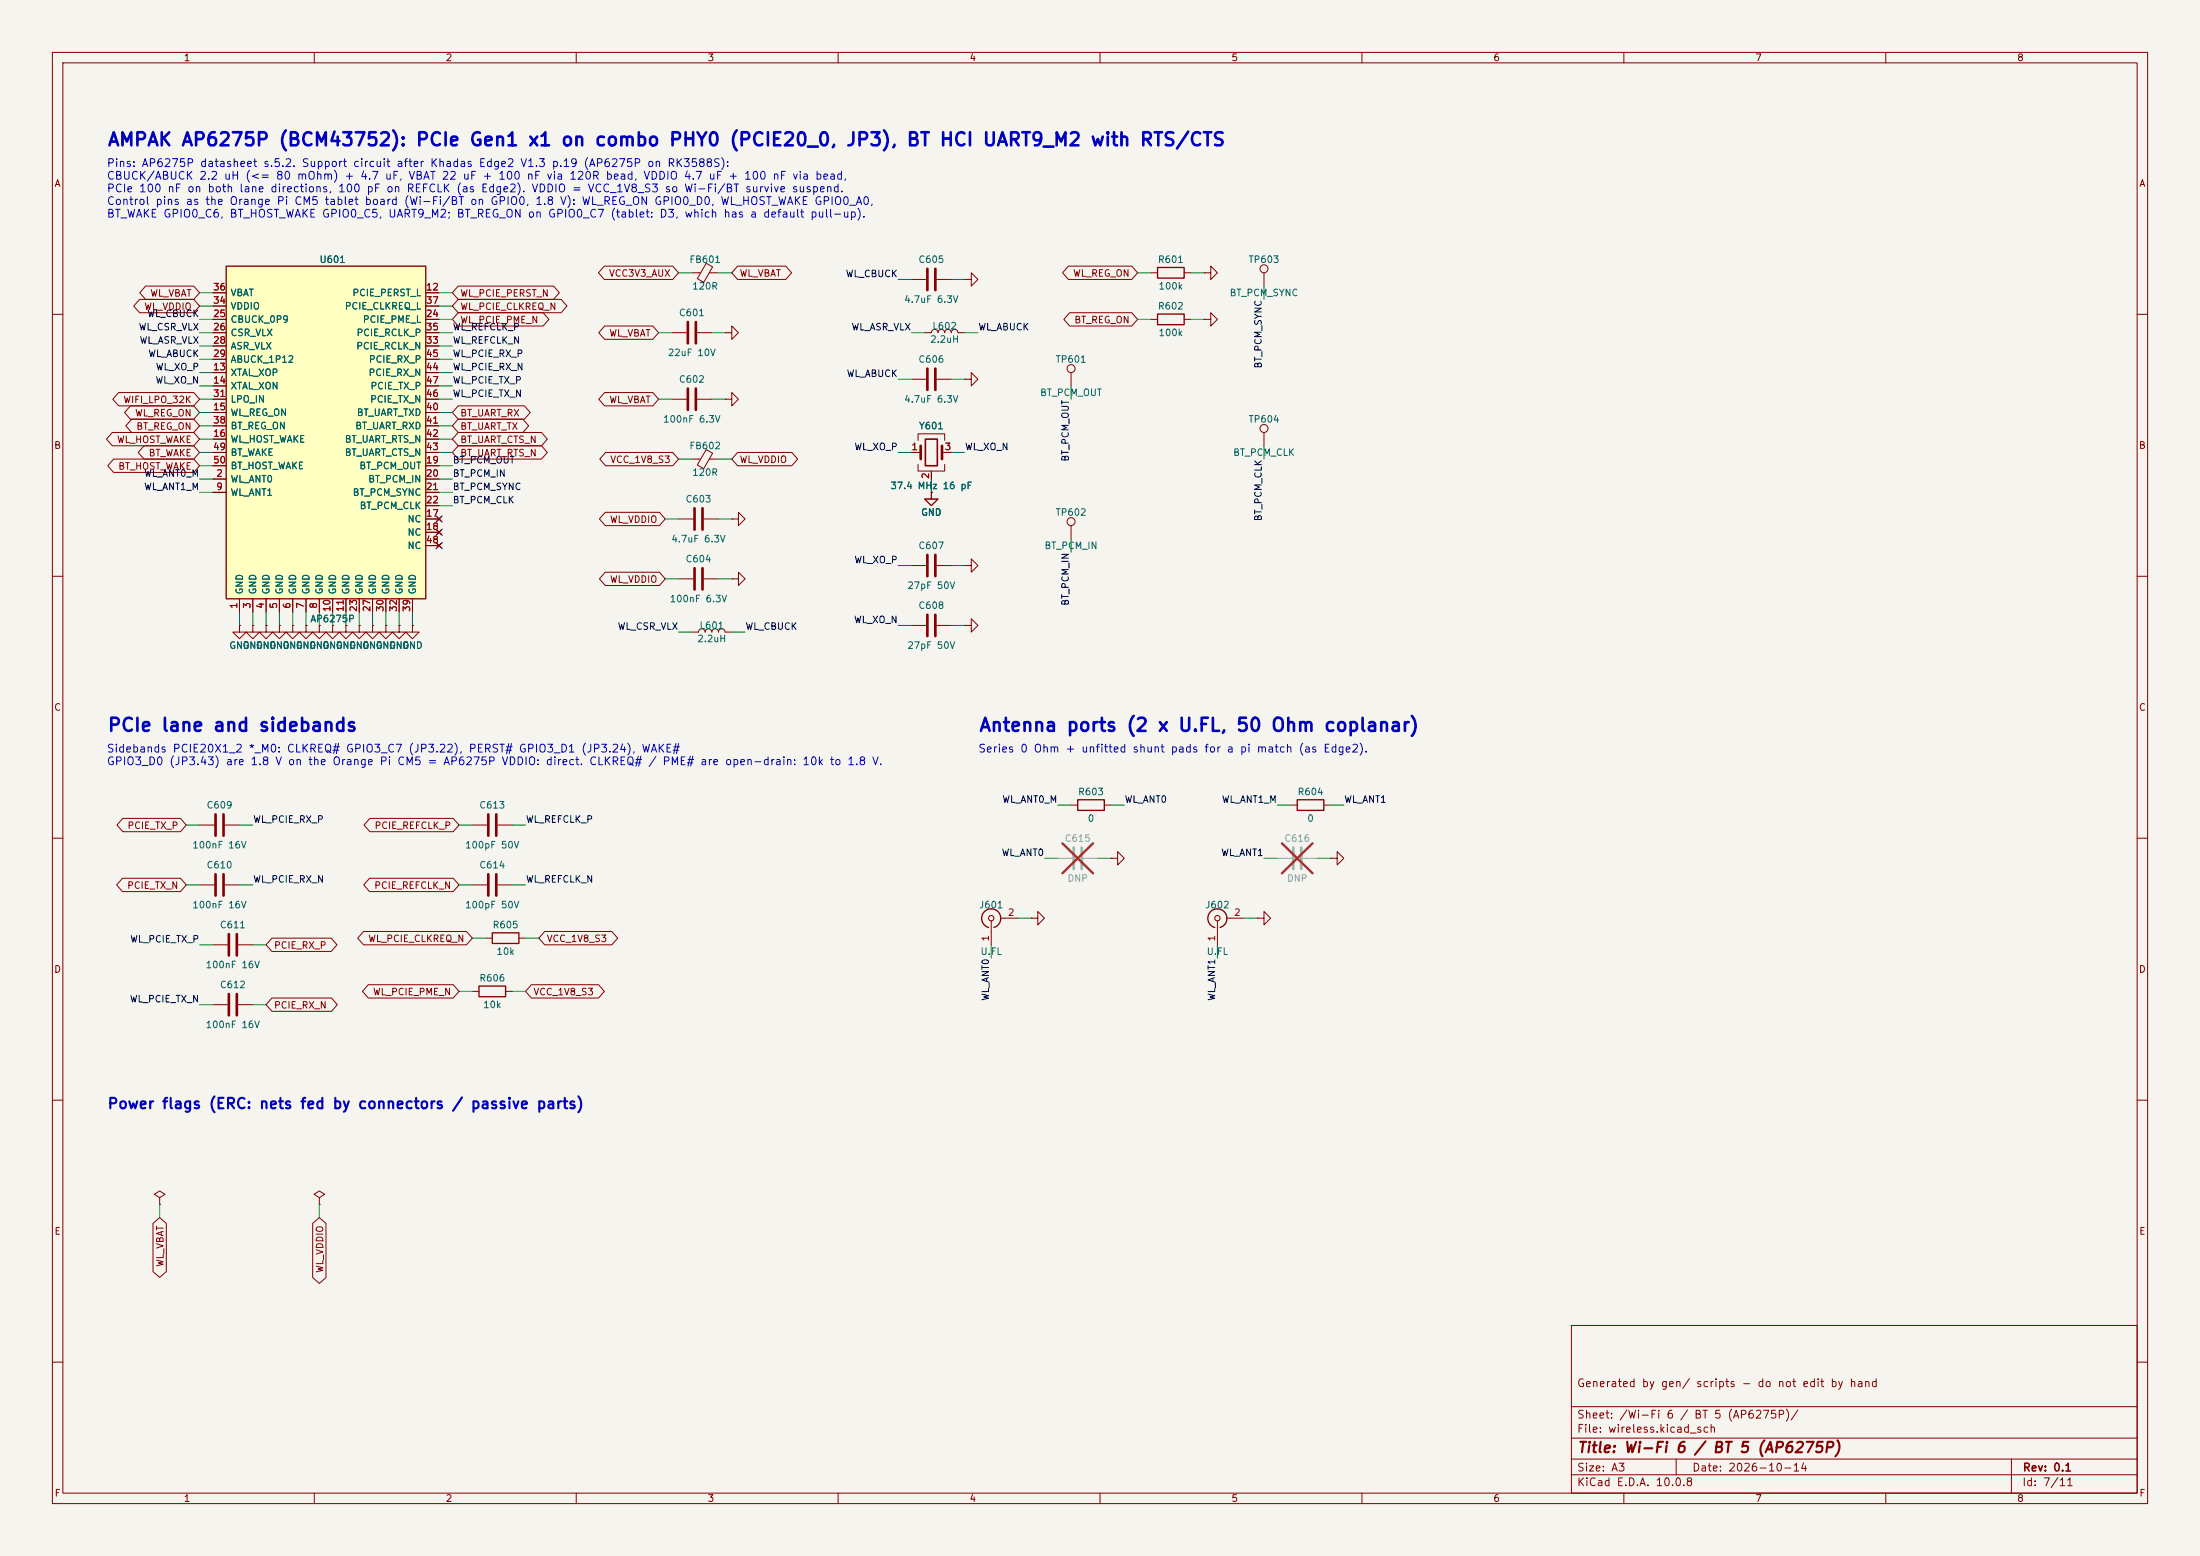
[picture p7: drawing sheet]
<svg xmlns="http://www.w3.org/2000/svg" width="420mm" height="297mm" viewBox="0 0 420 297" stroke-linecap="round" stroke-linejoin="round" font-family="sans-serif">
<path d="M0 0h420v297h-420z" fill="#f5f4ef" stroke="#f5f4ef" stroke-width=".19"/>
<g fill="none" stroke="#840000" stroke-width=".19">
<path d="M10 10h400v277h-400zM12 12h396v273h-396zM60 10v2M110 10v2M160 10v2M210 10v2M260 10v2M310 10v2M360 10v2M132.1 52.1h1.6M134.8 50.2l1.2 .8-1.7 2.9-1.2-.7zM135.4 52.1h1.8"/>
<path d="M174 53.3h2.8M178.8 53.3h2.8M184.1 53.3h1.3v-1.2l1.3 1.2-1.3 1.3v-1.3M184.1 53.3h.1M219.7 52.1h1.3M226.1 52.1h1.2M229.9 52.1h1.2v-1.3l1.3 1.3-1.3 1.2v-1.2M229.9 52.1h.1M241.3 52.1v2.5M10 60h2M128.3 63.5h2.8M133.1 63.5h2.8"/>
<path d="M138.4 63.5h1.3v-1.3l1.3 1.3-1.3 1.3v-1.3M138.4 63.5h.1M138.4 76.2h1.3v-1.3l1.3 1.3-1.3 1.3v-1.3M138.4 76.2h.1M174 72.4h2.8M176.5 63.5h1.3a.64 .64 0 0 1 .6-.6 .64 .64 0 0 1 .7 .6 .64 .64 0 0 1 .6-.6 .64 .64 0 0 1 .6 .6 .64 .64 0 0 1 .7-.6 .64 .64 0 0 1 .6 .6 .64 .64 0 0 1 .6-.6 .64 .64 0 0 1 .7 .6h1.2M178.8 72.4h2.8M229.9 61h1.2v-1.3l1.3 1.3-1.3 1.2v-1.2M229.9 61h.1M408 60h2M129.5 99.1h2.8M134.4 99.1h2.8"/>
<path d="M139.7 99.1h1.3v-1.3l1.2 1.3-1.2 1.2v-1.2M139.7 99.1h.1M174 86.4h1.8M175.3 84.1v-1.3h5v1.3M175.3 88.6v1.3h5v-1.3M177.8 94v1.3h1.3l-1.3 1.2-1.3-1.2h1.3M177.8 94h.1M177.8 89.9v1.5M179.8 86.4h1.8M241.3 82.6v2.5M10 110h2M45.7 119.4v1.3h1.3l-1.3 1.2-1.3-1.2h1.3"/>
<path d="M45.7 119.4h.1M48.3 119.4v1.3h1.2l-1.2 1.2-1.3-1.2h1.3M48.3 119.4h.1M50.8 119.4v1.3h1.3l-1.3 1.2-1.3-1.2h1.3M50.8 119.4h.1M53.3 119.4v1.3h1.3l-1.3 1.2-1.2-1.2h1.2M53.3 119.4h.1M55.9 119.4v1.3h1.2l-1.2 1.2-1.3-1.2h1.3M55.9 119.4h.1M58.4 119.4v1.3h1.3l-1.3 1.2-1.3-1.2h1.3M58.4 119.4h.1M61 119.4v1.3h1.2l-1.2 1.2-1.3-1.2h1.3"/>
<path d="M61 119.4h.1M63.5 119.4v1.3h1.3l-1.3 1.2-1.3-1.2h1.3M63.5 119.4h.1M66 119.4v1.3h1.3l-1.3 1.2-1.2-1.2h1.2M66 119.4h.1M68.6 119.4v1.3h1.2l-1.2 1.2-1.3-1.2h1.3M68.6 119.4h.1M71.1 119.4v1.3h1.3l-1.3 1.2-1.3-1.2h1.3M71.1 119.4h.1M76.2 119.4v1.3h1.3l-1.3 1.2-1.3-1.2h1.3M76.2 119.4h.1M78.7 119.4v1.3h1.3l-1.3 1.2-1.2-1.2h1.2"/>
<path d="M78.7 119.4h.1M129.5 110.5h2.8M134.4 110.5h2.8M139.7 110.5h1.3v-1.3l1.2 1.3-1.2 1.3v-1.3M139.7 110.5h.1M174 108h2.8M174 119.4h2.8M178.8 108h2.8M178.8 119.4h2.8M184.1 108h1.3v-1.3l1.3 1.3-1.3 1.2v-1.2M184.1 108h.1M184.1 119.4h1.3v-1.3l1.3 1.3-1.3 1.3v-1.3"/>
<path d="M184.1 119.4h.1M204.5 100.3v2.6M408 110h2M132.1 120.7h1.2a.64 .64 0 0 1 .7-.7 .64 .64 0 0 1 .6 .7 .64 .64 0 0 1 .7-.7 .64 .64 0 0 1 .6 .7 .64 .64 0 0 1 .6-.7 .64 .64 0 0 1 .7 .7 .64 .64 0 0 1 .6-.7 .64 .64 0 0 1 .6 .7h1.3M10 160h2M90.2 157.5h2.8M95 157.5h2.8M408 160h2M38.1 168.9h2.8M42.9 168.9h2.8M90.2 168.9h2.8M92.7 179.1h1.3"/>
<path d="M95 168.9h2.8M99.1 179.1h1.2M40.6 191.8h2.8M45.5 191.8h2.8M90.2 189.2h1.2M96.5 189.2h1.3M10 210h2M408 210h2M30.5 228.6l1-.6-1-.7-1 .7 1 .6v1.3M30.5 229.9h.1M61 228.6l1-.6-1-.7-1.1 .7 1.1 .6v1.3M61 229.9h.1"/>
<path d="M300 253h108v32h-108zM10 260h2M300 278.5h108M300 274.5h108M300 268.5h108M320 278.5v3M384 278.5v6.5M408 260h2M60 285v2M110 285v2M160 285v2M210 285v2"/>
<path d="M260 285v2M300 281.5h108M310 285v2M360 285v2"/>
<circle cx="241.3" cy="51.3" r=".76"/>
<circle cx="204.5" cy="99.6" r=".76"/>
<circle cx="241.3" cy="81.8" r=".76"/>
</g>
<g fill="none" stroke="#840000" stroke-width=".51">
<path d="M177 51.3v4.1M178.6 51.3v4.1M131.3 61.5v4M132.8 61.5v4M177 70.4v4M178.6 70.4v4M132.6 97v4.1M134.1 97v4.1M175.8 85.1v2.5M179.8 85.1v2.5M132.6 108.5v4M134.1 108.5v4"/>
<path d="M177 105.9v4.1M177 117.3v4.1M178.6 105.9v4.1M178.6 117.3v4.1M93.2 155.4v4.1M94.7 155.4v4.1M41.1 166.9v4M42.7 166.9v4M93.2 166.9v4M94.7 166.9v4M43.7 189.7v4.1M45.2 189.7v4.1"/>
</g>
<path d="M221 51.1h5.1v2h-5.1zM94 178.1h5.1v2h-5.1zM91.4 188.2h5.1v2h-5.1z" fill="none" stroke="#840000" stroke-width=".25"/>
<path d="M176.7 83.8h2.2v5.1h-2.2z" fill="none" stroke="#840000" stroke-width=".3"/>
<path d="M43.2 50.8h38.1v63.5h-38.1z" fill="#ffffc2"/>
<path d="M43.2 50.8h38.1v63.5h-38.1zM221 59.9h5.1v2.1h-5.1zM205.7 152.7h5.1v2h-5.1zM247.6 152.7h5.1v2h-5.1zM189.7 177a1.81 1.81 0 0 0 1-2.8 1.81 1.81 0 0 0-3 .1 1.81 1.81 0 0 0 1 2.7M232.9 177a1.81 1.81 0 0 0 1-2.8 1.81 1.81 0 0 0-3 .1 1.81 1.81 0 0 0 1 2.7" fill="none" stroke="#840000" stroke-width=".25"/>
<g fill="none" stroke="#840000" stroke-width=".19">
<path d="M26.6 57.1h10.4l1.1 1.3-1.1 1.3h-10.4l-1.1-1.3zM27.8 54.6h9.2l1.1 1.3-1.1 1.3h-9.2l-1.1-1.3zM40.6 55.9h2.6M40.6 58.4h2.6M81.3 55.9h2.5M81.3 58.4h2.5M87.5 59.7h16.2l1.1 1.3-1.1 1.2h-16.2l-1.1-1.2zM87.5 57.1h19.6l1.1 1.3-1.1 1.3h-19.6l-1.1-1.3zM87.5 54.6h18.2l1.1 1.3-1.1 1.3h-18.2l-1.1-1.3zM115.4 50.8h13l1.1 1.3-1.1 1.2h-13l-1.1-1.2zM140.8 50.8h9.2l1.1 1.3-1.1 1.2h-9.2l-1.1-1.2zM204 50.8h12.1l1.1 1.3-1.1 1.2h-12.1l-1.2-1.2z"/>
<path d="M204.2 59.7h11.9l1.1 1.3-1.1 1.2h-11.9l-1.1-1.2zM22.7 74.9h14.3l1.1 1.3-1.1 1.3h-14.3l-1.2-1.3zM24.9 77.5h12.1l1.1 1.2-1.1 1.3h-12.1l-1.1-1.3zM40.6 71.1h2.6M40.6 73.7h2.6M40.6 78.7h2.6M40.6 61h2.6M40.6 63.5h2.6M40.6 66h2.6M40.6 68.6h2.6M40.6 76.2h2.6M81.3 71.1h2.5"/>
<path d="M81.3 73.7h2.5M81.3 78.7h2.5M81.3 61h2.5M81.3 63.5h2.5M81.3 66h2.5M81.3 68.6h2.5M81.3 76.2h2.5M87.5 77.5h12.6l1.1 1.2-1.1 1.3h-12.6l-1.1-1.3zM115.4 74.9h9.2l1.1 1.3-1.1 1.3h-9.2l-1.1-1.3zM115.4 62.2h9.2l1.1 1.3-1.1 1.3h-9.2l-1.1-1.3zM128.3 76.2h2.8M133.1 76.2h2.8"/>
<path d="M184.1 72.4h1.3v-1.3l1.3 1.3-1.3 1.3v-1.3M184.1 72.4h.1M204.5 71.1v2.6M219.7 61h1.3M226.1 61h1.2M21.4 82.5h15.6l1.1 1.3-1.1 1.3h-15.6l-1.1-1.3zM21.7 87.6h15.3l1.1 1.3-1.1 1.3h-15.3l-1.1-1.3zM25.1 80h11.9l1.1 1.3-1.1 1.3h-11.9l-1.1-1.3zM27.5 85.1h9.5l1.1 1.3-1.1 1.2h-9.5l-1.1-1.2zM40.6 91.4h2.6M40.6 94h2.6M40.6 83.8h2.6"/>
<path d="M40.6 88.9h2.6M40.6 81.3h2.6M40.6 86.4h2.6M81.3 91.4h2.5M81.3 94h2.5M81.3 83.8h2.5M81.3 99.1h2.5M81.3 88.9h2.5M81.3 96.5h2.5M81.3 81.3h2.5M81.3 86.4h2.5M83.4 98.7l.8 .7"/>
<path d="M84.2 98.7l-.8 .7M87.5 85.1h15.9l1.1 1.3-1.1 1.2h-15.9l-1.1-1.2zM87.5 82.5h15.9l1.1 1.3-1.1 1.3h-15.9l-1.1-1.3zM87.5 80h12.3l1.1 1.3-1.1 1.3h-12.3l-1.1-1.3zM115.5 97.8h10.4l1.1 1.3-1.1 1.2h-10.4l-1.1-1.2zM115.6 86.4h12.8l1.1 1.2-1.1 1.3h-12.8l-1.1-1.3zM132.1 87.6h1.6M134.8 85.8l1.2 .7-1.7 3-1.2-.8zM135.4 87.6h1.8M140.8 86.4h10.4l1.1 1.2-1.1 1.3h-10.4l-1.1-1.3zM174 86.4h1.3M177.8 94h.1"/>
<path d="M177.8 90.2v1.2M180.3 86.4h1.3M45.7 119.4h.1M45.7 114.3v2.5M48.3 119.4h.1M48.3 114.3v2.5M50.8 119.4h.1M50.8 114.3v2.5M53.3 119.4h.1M53.3 114.3v2.5M55.9 119.4h.1M55.9 114.3v2.5"/>
<path d="M58.4 119.4h.1M58.4 114.3v2.5M61 119.4h.1M61 114.3v2.5M63.5 119.4h.1M63.5 114.3v2.5M66 119.4h.1M66 114.3v2.5M68.6 119.4h.1M68.6 114.3v2.5M71.1 119.4h.1M71.1 114.3v2.5"/>
<path d="M73.7 119.4v1.3h1.2l-1.2 1.2-1.3-1.2h1.3M73.7 119.4h.1M73.7 114.3v2.5M76.2 119.4h.1M76.2 114.3v2.5M78.7 119.4h.1M78.7 114.3v2.5M81.3 101.6h2.5M81.3 104.1h2.5M83.4 101.2l.8 .8M83.4 103.8l.8 .7M84.2 101.2l-.8 .8"/>
<path d="M84.2 103.8l-.8 .7M115.5 109.2h10.4l1.1 1.3-1.1 1.3h-10.4l-1.1-1.3zM23.4 156.2h11l1.2 1.3-1.2 1.3h-11l-1.1-1.3zM38.1 157.5h2.8M42.9 157.5h2.8M70.6 156.2h15.9l1.1 1.3-1.1 1.3h-15.9l-1.1-1.3zM204.5 153.7h1.2M210.8 153.7h1.3M246.4 153.7h1.2M252.7 153.7h1.3M23.4 167.6h11l1.2 1.3-1.2 1.3h-11l-1.1-1.3zM51.9 179.1h11.3l1.1 1.2-1.1 1.3h-11.3l-1.1-1.3z"/>
<path d="M69.4 177.8h19.7l1.1 1.3-1.1 1.2h-19.7l-1.1-1.2zM70.5 167.6h16l1.1 1.3-1.1 1.3h-16l-1.1-1.3zM104 177.8h12.8l1.1 1.3-1.1 1.2h-12.8l-1.1-1.2zM189.2 175.8v4.5M191 175.3h3.3M196.8 175.3h1.3v-1.3l1.3 1.3-1.3 1.2v-1.2M196.8 175.3h.1M212.1 163.8h1.3v-1.2l1.2 1.2-1.2 1.3v-1.3M212.1 163.8h.1M232.4 175.8v4.5M234.2 175.3h3.3M240 175.3h1.3v-1.3l1.3 1.3-1.3 1.2v-1.2"/>
<path d="M240 175.3h.1M254 163.8h1.3v-1.2l1.2 1.2-1.2 1.3v-1.3M254 163.8h.1M40.6 180.3h2.8M45.5 180.3h2.8M51.9 190.5h11.4l1.1 1.3-1.1 1.2h-11.4l-1.1-1.2zM70.3 188h16.2l1.1 1.2-1.1 1.3h-16.2l-1.1-1.3zM101.4 188h12.9l1.1 1.2-1.1 1.3h-12.9l-1.1-1.3zM29.2 233.5l1.3-1.1 1.3 1.1v9.2l-1.3 1.1-1.3-1.1zM59.7 233.5l1.3-1.1 1.2 1.1v10.4l-1.2 1.1-1.3-1.1z"/>
<circle cx="204.5" cy="70.4" r=".76"/>
</g>
<path d="M131.3 74.2v4M132.8 74.2v4M41.1 155.4v4.1M42.7 155.4v4.1M43.7 178.3v4.1M45.2 178.3v4.1" fill="none" stroke="#840000" stroke-width=".51"/>
<g fill="none" stroke="#840000" stroke-width=".2">
<circle cx="189.2" cy="175.3" r=".51"/>
<circle cx="232.4" cy="175.3" r=".51"/>
</g>
<path d="M205 161.8v4.1M206.5 161.8v4.1M246.9 161.8v4.1M248.4 161.8v4.1" fill="none" stroke="#9c9b98" stroke-width=".51"/>
<path d="M201.9 163.8h2.8M206.8 163.8h2.7M243.8 163.8h2.8M248.7 163.8h2.8" fill="none" stroke="#9c9b98" stroke-width=".19"/>
<path d="M202.8 161l5.9 5.7M208.7 161l-5.9 5.7M244.7 161l5.9 5.7M250.6 161l-5.9 5.7" fill="none" stroke="#e12e31" stroke-width=".46"/>
<g fill="none" stroke="#009600" stroke-width=".19">
<path d="M38.1 58.4h2.5M38.1 55.9h2.5M83.8 58.4h2.6M83.8 55.9h2.6M129.5 52.1h2.6M137.2 52.1h2.5M171.4 53.3h2.6M181.6 53.3h2.5M217.2 52.1h2.5M227.3 52.1h2.6M241.3 54.6v2.6M38.1 61h2.5"/>
<path d="M38.1 63.5h2.5M38.1 73.7h2.5M38.1 76.2h2.5M38.1 78.7h2.5M38.1 71.1h2.5M38.1 66h2.5M38.1 68.6h2.5M83.8 61h2.6M83.8 63.5h2.6M83.8 73.7h2.6M83.8 76.2h2.6M83.8 78.7h2.6"/>
<path d="M83.8 71.1h2.6M83.8 66h2.6M83.8 68.6h2.6M125.7 63.5h2.6M125.7 76.2h2.6M135.9 63.5h2.5M135.9 76.2h2.5M171.4 72.4h2.6M174 63.5h2.5M181.6 72.4h2.5M184.1 63.5h2.6M204.5 73.7v2.5"/>
<path d="M217.2 61h2.5M227.3 61h2.6M38.1 88.9h2.5M38.1 86.4h2.5M38.1 81.3h2.5M38.1 83.8h2.5M38.1 94h2.5M38.1 91.4h2.5M83.8 88.9h2.6M83.8 86.4h2.6M83.8 81.3h2.6M83.8 83.8h2.6"/>
<path d="M83.8 94h2.6M83.8 91.4h2.6M83.8 96.5h2.6M127 99.1h2.5M129.5 87.6h2.6M137.2 87.6h2.5M137.2 99.1h2.5M171.4 86.4h2.6M177.8 91.4v2.6M181.6 86.4h2.5M241.3 85.1v2.5M45.7 116.8v2.6"/>
<path d="M48.3 116.8v2.6M50.8 116.8v2.6M53.3 116.8v2.6M55.9 116.8v2.6M58.4 116.8v2.6M61 116.8v2.6M63.5 116.8v2.6M66 116.8v2.6M68.6 116.8v2.6M71.1 116.8v2.6M73.7 116.8v2.6M76.2 116.8v2.6"/>
<path d="M78.7 116.8v2.6M127 110.5h2.5M137.2 110.5h2.5M171.4 108h2.6M171.4 119.4h2.6M181.6 108h2.5M181.6 119.4h2.5M204.5 102.9v2.5M129.5 120.7h2.6M139.7 120.7h2.5M35.6 157.5h2.5M45.7 157.5h2.6"/>
<path d="M87.6 157.5h2.6M97.8 157.5h2.5M201.9 153.7h2.6M212.1 153.7h2.5M243.8 153.7h2.6M254 153.7h2.5M35.6 168.9h2.5M45.7 168.9h2.6M87.6 168.9h2.6M90.2 179.1h2.5M97.8 168.9h2.5M100.3 179.1h2.6"/>
<path d="M194.3 175.3h2.5M199.4 163.8h2.5M209.5 163.8h2.6M237.5 175.3h2.5M241.3 163.8h2.5M251.5 163.8h2.5M38.1 180.3h2.5M38.1 191.8h2.5M48.3 180.3h2.5M48.3 191.8h2.5M87.6 189.2h2.6M97.8 189.2h2.5"/>
<path d="M189.2 180.3v2.6M232.4 180.3v2.6M30.5 229.9v2.5M61 229.9v2.5"/>
</g>
<path d="M83.2 98.5l1.2 1.2M84.4 98.5l-1.2 1.2M83.2 103.5l1.2 1.2M83.2 101l1.2 1.2M84.4 103.5l-1.2 1.2M84.4 101l-1.2 1.2" fill="none" stroke="#000084" stroke-width=".19"/>
<g font-size="2.5" fill="#0000c2">
<text x="20.4" y="28.5">AMPAK AP6275P (BCM43752): PCIe Gen1 x1 on combo PHY0 (PCIE20_0, JP3), BT HCI UART9_M2 with RTS/CTS</text>
<text x="20.4" y="140.3">PCIe lane and sidebands</text>
<text x="186.8" y="140.3">Antenna ports (2 x U.FL, 50 Ohm coplanar)</text>
</g>
<text font-size="2" fill="#0000c2" x="20.4" y="212.2">Power flags (ERC: nets fed by connectors / passive parts)</text>
<text font-size="2" fill="#840000" x="301" y="277.8">Title: Wi-Fi 6 / BT 5 (AP6275P)</text>
<g font-size="1.5" fill="#0000c2">
<text x="20.3" y="32.2">Pins: AP6275P datasheet s.5.2. Support circuit after Khadas Edge2 V1.3 p.19 (AP6275P on RK3588S):</text>
<text x="20.3" y="34.7">CBUCK/ABUCK 2.2 uH (&lt;= 80 mOhm) + 4.7 uF, VBAT 22 uF + 100 nF via 120R bead, VDDIO 4.7 uF + 100 nF via bead,</text>
<text x="20.3" y="37.1">PCIe 100 nF on both lane directions, 100 pF on REFCLK (as Edge2). VDDIO = VCC_1V8_S3 so Wi-Fi/BT survive suspend.</text>
<text x="20.3" y="39.5">Control pins as the Orange Pi CM5 tablet board (Wi-Fi/BT on GPIO0, 1.8 V): WL_REG_ON GPIO0_D0, WL_HOST_WAKE GPIO0_A0,</text>
<text x="20.3" y="41.9">BT_WAKE GPIO0_C6, BT_HOST_WAKE GPIO0_C5, UART9_M2; BT_REG_ON on GPIO0_C7 (tablet: D3, which has a default pull-up).</text>
<text x="20.3" y="144">Sidebands PCIE20X1_2 *_M0: CLKREQ# GPIO3_C7 (JP3.22), PERST# GPIO3_D1 (JP3.24), WAKE#</text>
<text x="20.3" y="146.4">GPIO3_D0 (JP3.43) are 1.8 V on the Orange Pi CM5 = AP6275P VDDIO: direct. CLKREQ# / PME# are open-drain: 10k to 1.8 V.</text>
<text x="186.6" y="144">Series 0 Ohm + unfitted shunt pads for a pi match (as Edge2).</text>
</g>
<g font-size="1.5" fill="#840000">
<text x="300.9" y="265.1">Generated by gen/ scripts - do not edit by hand</text>
<text x="300.9" y="273.8">File: wireless.kicad_sch</text>
<text x="300.9" y="271.1">Sheet: /Wi-Fi 6 / BT 5 (AP6275P)/</text>
<text x="300.9" y="281.2">Size: A3</text>
<text x="322.9" y="281.2">Date: 2026-10-14</text>
<text x="386" y="281.2">Rev: 0.1</text>
<text x="300.9" y="284">KiCad E.D.A. 10.0.8</text>
<text x="385.9" y="284">Id: 7/11</text>
</g>
<g font-size="1.3" fill="#840000">
<text x="35" y="12">1</text>
<text x="85" y="12">2</text>
<text x="135" y="12">3</text>
<text x="185" y="12">4</text>
<text x="235" y="12">5</text>
<text x="285" y="12">6</text>
<text x="335" y="12">7</text>
<text x="385" y="12">8</text>
<text x="10.3" y="36">A</text>
<text x="408.3" y="36">A</text>
<text x="116.2" y="53.1">VCC3V3_AUX</text>
<text x="141.1" y="53.1">WL_VBAT</text>
<text x="204.7" y="53.1">WL_REG_ON</text>
<text x="27.4" y="59.5">WL_VDDIO</text>
<text x="28.6" y="56.9">WL_VBAT</text>
<text x="87.8" y="59.5">WL_PCIE_CLKREQ_N</text>
<text x="87.8" y="56.9">WL_PCIE_PERST_N</text>
<text x="87.8" y="62">WL_PCIE_PME_N</text>
<text x="116.2" y="64.6">WL_VBAT</text>
<text x="205" y="62">BT_REG_ON</text>
<text x="23.4" y="77.3">WIFI_LPO_32K</text>
<text x="116.2" y="77.3">WL_VBAT</text>
<text x="25.7" y="79.8">WL_REG_ON</text>
<text x="25.9" y="82.3">BT_REG_ON</text>
<text x="87.8" y="82.3">BT_UART_TX</text>
<text x="87.8" y="79.8">BT_UART_RX</text>
<text x="10.2" y="86">B</text>
<text x="22.2" y="84.9">WL_HOST_WAKE</text>
<text x="22.5" y="90">BT_HOST_WAKE</text>
<text x="28.3" y="87.4">BT_WAKE</text>
<text x="87.8" y="87.4">BT_UART_RTS_N</text>
<text x="87.8" y="84.9">BT_UART_CTS_N</text>
<text x="116.4" y="88.7">VCC_1V8_S3</text>
<text x="141.1" y="88.7">WL_VDDIO</text>
<text x="408.2" y="86">B</text>
<text x="116.3" y="100.1">WL_VDDIO</text>
<text x="116.3" y="111.5">WL_VDDIO</text>
<text x="10.2" y="136">C</text>
<text x="408.2" y="136">C</text>
<text x="24.2" y="158.5">PCIE_TX_P</text>
<text x="71.4" y="158.5">PCIE_REFCLK_P</text>
<text x="24.2" y="170">PCIE_TX_N</text>
<text x="71.3" y="170">PCIE_REFCLK_N</text>
<text x="10.2" y="186">D</text>
<text x="52.2" y="181.4">PCIE_RX_P</text>
<text x="70.2" y="180.1">WL_PCIE_CLKREQ_N</text>
<text x="104.3" y="180.1">VCC_1V8_S3</text>
<text x="408.2" y="186">D</text>
<text x="71.1" y="190.3">WL_PCIE_PME_N</text>
<text x="101.7" y="190.3">VCC_1V8_S3</text>
<text x="52.2" y="192.8">PCIE_RX_N</text>
<text x="10.3" y="236">E</text>
<text x="408.3" y="236">E</text>
<text x="31.5" y="241.9" transform="rotate(-90 31.5 241.9)">WL_VBAT</text>
<text x="62" y="243.1" transform="rotate(-90 62 243.1)">WL_VDDIO</text>
<text x="10.3" y="286">F</text>
<text x="35" y="287">1</text>
<text x="85" y="287">2</text>
<text x="135" y="287">3</text>
<text x="185" y="287">4</text>
<text x="235" y="287">5</text>
<text x="285" y="287">6</text>
<text x="335" y="287">7</text>
<text x="385" y="287">8</text>
<text x="408.3" y="286">F</text>
</g>
<g font-size="1.3" fill="#006464">
<text x="60.9" y="50.5">U601</text>
<text x="131.5" y="50.5">FB601</text>
<text x="175.2" y="50.5">C605</text>
<text x="220.9" y="50.5">R601</text>
<text x="238.2" y="50.5">TP603</text>
<text x="43.9" y="59.4">VDDIO</text>
<text x="43.9" y="56.8">VBAT</text>
<text x="65.7" y="59.4">PCIE_CLKREQ_L</text>
<text x="67.2" y="56.8">PCIE_PERST_L</text>
<text x="132" y="55.6">120R</text>
<text x="172.5" y="58.1">4.7uF 6.3V</text>
<text x="220.9" y="59.4">R602</text>
<text x="221.1" y="55.6">100k</text>
<text x="234.6" y="56.8">BT_PCM_SYNC</text>
<text x="43.9" y="61.9">CBUCK_0P9</text>
<text x="43.9" y="64.5">CSR_VLX</text>
<text x="68" y="64.5">PCIE_RCLK_P</text>
<text x="69.2" y="61.9">PCIE_PME_L</text>
<text x="129.5" y="60.7">C601</text>
<text x="177.5" y="65.7">2.2uH</text>
<text x="177.9" y="63.2">L602</text>
<text x="221.1" y="64.5">100k</text>
<text x="43.9" y="67">ASR_VLX</text>
<text x="43.9" y="69.5">ABUCK_1P12</text>
<text x="67.9" y="67">PCIE_RCLK_N</text>
<text x="70.3" y="69.5">PCIE_RX_P</text>
<text x="127.4" y="68.3">22uF 10V</text>
<text x="175.2" y="69.5">C606</text>
<text x="201.4" y="69.5">TP601</text>
<text x="43.9" y="72.1">XTAL_XOP</text>
<text x="43.9" y="74.6">XTAL_XON</text>
<text x="43.9" y="77.2">LPO_IN</text>
<text x="70.3" y="72.1">PCIE_RX_N</text>
<text x="70.6" y="77.2">PCIE_TX_N</text>
<text x="70.6" y="74.6">PCIE_TX_P</text>
<text x="129.5" y="73.4">C602</text>
<text x="172.5" y="77.2">4.7uF 6.3V</text>
<text x="198.4" y="75.9">BT_PCM_OUT</text>
<text x="43.9" y="79.7">WL_REG_ON</text>
<text x="43.9" y="82.2">BT_REG_ON</text>
<text x="67.7" y="82.2">BT_UART_RXD</text>
<text x="68" y="79.7">BT_UART_TXD</text>
<text x="126.5" y="81">100nF 6.3V</text>
<text x="175.3" y="82.2">Y601</text>
<text x="238.2" y="81">TP604</text>
<text x="43.9" y="84.8">WL_HOST_WAKE</text>
<text x="43.9" y="87.3">BT_WAKE</text>
<text x="43.9" y="89.9">BT_HOST_WAKE</text>
<text x="65.7" y="84.8">BT_UART_RTS_N</text>
<text x="65.7" y="87.3">BT_UART_CTS_N</text>
<text x="68.5" y="89.9">BT_PCM_OUT</text>
<text x="131.5" y="86.1">FB602</text>
<text x="235.3" y="87.3">BT_PCM_CLK</text>
<text x="43.9" y="92.4">WL_ANT0</text>
<text x="43.9" y="94.9">WL_ANT1</text>
<text x="67.2" y="94.9">BT_PCM_SYNC</text>
<text x="70.2" y="92.4">BT_PCM_IN</text>
<text x="132" y="91.1">120R</text>
<text x="169.9" y="93.7">37.4 MHz 16 pF</text>
<text x="68.6" y="97.5">BT_PCM_CLK</text>
<text x="77.7" y="100">NC</text>
<text x="130.8" y="96.2">C603</text>
<text x="175.7" y="98.8">GND</text>
<text x="201.4" y="98.8">TP602</text>
<text x="77.7" y="102.6">NC</text>
<text x="77.7" y="105.1">NC</text>
<text x="128.1" y="103.8">4.7uF 6.3V</text>
<text x="130.8" y="107.6">C604</text>
<text x="175.2" y="105.1">C607</text>
<text x="199.3" y="105.1">BT_PCM_IN</text>
<text x="46.7" y="113.6" transform="rotate(-90 46.7 113.6)">GND</text>
<text x="49.2" y="113.6" transform="rotate(-90 49.2 113.6)">GND</text>
<text x="51.8" y="113.6" transform="rotate(-90 51.8 113.6)">GND</text>
<text x="54.3" y="113.6" transform="rotate(-90 54.3 113.6)">GND</text>
<text x="56.8" y="113.6" transform="rotate(-90 56.8 113.6)">GND</text>
<text x="59.4" y="113.6" transform="rotate(-90 59.4 113.6)">GND</text>
<text x="61.9" y="113.6" transform="rotate(-90 61.9 113.6)">GND</text>
<text x="64.5" y="113.6" transform="rotate(-90 64.5 113.6)">GND</text>
<text x="67" y="113.6" transform="rotate(-90 67 113.6)">GND</text>
<text x="69.5" y="113.6" transform="rotate(-90 69.5 113.6)">GND</text>
<text x="72.1" y="113.6" transform="rotate(-90 72.1 113.6)">GND</text>
<text x="74.6" y="113.6" transform="rotate(-90 74.6 113.6)">GND</text>
<text x="77.2" y="113.6" transform="rotate(-90 77.2 113.6)">GND</text>
<text x="79.7" y="113.6" transform="rotate(-90 79.7 113.6)">GND</text>
<text x="173.1" y="112.7">27pF 50V</text>
<text x="59.1" y="119.1">AP6275P</text>
<text x="127.7" y="115.3">100nF 6.3V</text>
<text x="175.2" y="116.5">C608</text>
<text x="43.7" y="124.2">GND</text>
<text x="46.2" y="124.2">GND</text>
<text x="48.7" y="124.2">GND</text>
<text x="51.3" y="124.2">GND</text>
<text x="53.8" y="124.2">GND</text>
<text x="56.4" y="124.2">GND</text>
<text x="58.9" y="124.2">GND</text>
<text x="61.4" y="124.2">GND</text>
<text x="64" y="124.2">GND</text>
<text x="66.5" y="124.2">GND</text>
<text x="69.1" y="124.2">GND</text>
<text x="71.6" y="124.2">GND</text>
<text x="74.1" y="124.2">GND</text>
<text x="76.7" y="124.2">GND</text>
<text x="133" y="122.9">2.2uH</text>
<text x="133.4" y="120.3">L601</text>
<text x="173.1" y="124.2">27pF 50V</text>
<text x="39.3" y="154.6">C609</text>
<text x="91.4" y="154.6">C613</text>
<text x="205.7" y="152.1">R603</text>
<text x="247.6" y="152.1">R604</text>
<text x="207.5" y="157.2">0</text>
<text x="249.5" y="157.2">0</text>
<text x="36.6" y="162.3">100nF 16V</text>
<text x="39.3" y="166.1">C610</text>
<text x="88.7" y="162.3">100pF 50V</text>
<text x="91.4" y="166.1">C614</text>
<text x="36.6" y="173.7">100nF 16V</text>
<text x="88.7" y="173.7">100pF 50V</text>
<text x="186.8" y="173.7">J601</text>
<text x="230" y="173.7">J602</text>
<text x="41.9" y="177.5">C611</text>
<text x="93.9" y="177.5">R605</text>
<text x="39.2" y="185.1">100nF 16V</text>
<text x="94.7" y="182.6">10k</text>
<text x="187.1" y="182.6">U.FL</text>
<text x="230.3" y="182.6">U.FL</text>
<text x="41.9" y="188.9">C612</text>
<text x="91.4" y="187.7">R606</text>
<text x="39.2" y="196.5">100nF 16V</text>
<text x="92.1" y="192.7">10k</text>
</g>
<g font-size="1.3" fill="#0f0f0f">
<text x="161.4" y="53.2">WL_CBUCK</text>
<text x="26.4" y="63.4">WL_CSR_VLX</text>
<text x="26.6" y="65.9">WL_ASR_VLX</text>
<text x="28" y="60.8">WL_CBUCK</text>
<text x="86.3" y="65.9">WL_REFCLK_N</text>
<text x="86.3" y="63.4">WL_REFCLK_P</text>
<text x="162.5" y="63.4">WL_ASR_VLX</text>
<text x="186.7" y="63.4">WL_ABUCK</text>
<text x="28.2" y="68.5">WL_ABUCK</text>
<text x="29.6" y="71">WL_XO_P</text>
<text x="86.3" y="68.5">WL_PCIE_RX_P</text>
<text x="86.3" y="71">WL_PCIE_RX_N</text>
<text x="241.2" y="70.4" transform="rotate(-90 241.2 70.4)">BT_PCM_SYNC</text>
<text x="29.6" y="73.5">WL_XO_N</text>
<text x="86.3" y="73.5">WL_PCIE_TX_P</text>
<text x="86.3" y="76.1">WL_PCIE_TX_N</text>
<text x="161.5" y="72.3">WL_ABUCK</text>
<text x="86.3" y="88.8">BT_PCM_OUT</text>
<text x="163" y="86.2">WL_XO_P</text>
<text x="184.1" y="86.2">WL_XO_N</text>
<text x="204.3" y="88.2" transform="rotate(-90 204.3 88.2)">BT_PCM_OUT</text>
<text x="27.4" y="91.3">WL_ANT0_M</text>
<text x="27.4" y="93.9">WL_ANT1_M</text>
<text x="86.3" y="93.9">BT_PCM_SYNC</text>
<text x="86.3" y="91.3">BT_PCM_IN</text>
<text x="86.3" y="96.4">BT_PCM_CLK</text>
<text x="241.2" y="99.6" transform="rotate(-90 241.2 99.6)">BT_PCM_CLK</text>
<text x="163" y="107.8">WL_XO_P</text>
<text x="162.9" y="119.3">WL_XO_N</text>
<text x="204.3" y="115.7" transform="rotate(-90 204.3 115.7)">BT_PCM_IN</text>
<text x="117.8" y="120.5">WL_CSR_VLX</text>
<text x="142.2" y="120.5">WL_CBUCK</text>
<text x="191.2" y="153.5">WL_ANT0_M</text>
<text x="214.6" y="153.5">WL_ANT0</text>
<text x="233.2" y="153.5">WL_ANT1_M</text>
<text x="256.5" y="153.5">WL_ANT1</text>
<text x="48.2" y="157.4">WL_PCIE_RX_P</text>
<text x="100.3" y="157.4">WL_REFCLK_P</text>
<text x="191.1" y="163.7">WL_ANT0</text>
<text x="233" y="163.7">WL_ANT1</text>
<text x="48.2" y="168.8">WL_PCIE_RX_N</text>
<text x="100.3" y="168.8">WL_REFCLK_N</text>
<text x="24.7" y="180.2">WL_PCIE_TX_P</text>
<text x="24.7" y="191.6">WL_PCIE_TX_N</text>
<text x="189.1" y="191.2" transform="rotate(-90 189.1 191.2)">WL_ANT0</text>
<text x="232.3" y="191.2" transform="rotate(-90 232.3 191.2)">WL_ANT1</text>
</g>
<g font-size="1.3" fill="#a90000">
<text x="40.6" y="58.3">34</text>
<text x="40.6" y="55.7">36</text>
<text x="81.2" y="55.7">12</text>
<text x="81.2" y="58.3">37</text>
<text x="40.6" y="60.8">25</text>
<text x="40.6" y="63.4">26</text>
<text x="40.6" y="65.9">28</text>
<text x="81.2" y="60.8">24</text>
<text x="81.2" y="65.9">33</text>
<text x="81.2" y="63.4">35</text>
<text x="40.6" y="71">13</text>
<text x="40.6" y="68.4">29</text>
<text x="81.2" y="71">44</text>
<text x="81.2" y="68.4">45</text>
<text x="40.6" y="73.5">14</text>
<text x="40.6" y="76.1">31</text>
<text x="81.2" y="76.1">46</text>
<text x="81.2" y="73.5">47</text>
<text x="40.6" y="78.6">15</text>
<text x="40.6" y="83.7">16</text>
<text x="40.6" y="81.1">38</text>
<text x="81.2" y="78.6">40</text>
<text x="81.2" y="81.1">41</text>
<text x="81.2" y="83.7">42</text>
<text x="40.6" y="86.2">49</text>
<text x="40.6" y="88.8">50</text>
<text x="81.2" y="88.8">19</text>
<text x="81.2" y="86.2">43</text>
<text x="173.9" y="86.2">1</text>
<text x="180.2" y="86.2">3</text>
<text x="41.2" y="91.3">2</text>
<text x="41.2" y="93.8">9</text>
<text x="81.2" y="91.3">20</text>
<text x="81.2" y="93.8">21</text>
<text x="177.7" y="91.5" transform="rotate(-90 177.7 91.5)">2</text>
<text x="81.2" y="98.9">17</text>
<text x="81.2" y="101.5">18</text>
<text x="81.2" y="96.4">22</text>
<text x="81.2" y="104">48</text>
<text x="45.6" y="116.3" transform="rotate(-90 45.6 116.3)">1</text>
<text x="48.1" y="116.3" transform="rotate(-90 48.1 116.3)">3</text>
<text x="50.7" y="116.3" transform="rotate(-90 50.7 116.3)">4</text>
<text x="53.2" y="116.3" transform="rotate(-90 53.2 116.3)">5</text>
<text x="55.7" y="116.3" transform="rotate(-90 55.7 116.3)">6</text>
<text x="58.3" y="116.3" transform="rotate(-90 58.3 116.3)">7</text>
<text x="60.8" y="116.3" transform="rotate(-90 60.8 116.3)">8</text>
<text x="63.4" y="116.9" transform="rotate(-90 63.4 116.9)">10</text>
<text x="65.9" y="116.9" transform="rotate(-90 65.9 116.9)">11</text>
<text x="68.4" y="116.9" transform="rotate(-90 68.4 116.9)">23</text>
<text x="71" y="116.9" transform="rotate(-90 71 116.9)">27</text>
<text x="73.5" y="116.9" transform="rotate(-90 73.5 116.9)">30</text>
<text x="76.1" y="116.9" transform="rotate(-90 76.1 116.9)">32</text>
<text x="78.6" y="116.9" transform="rotate(-90 78.6 116.9)">39</text>
<text x="189.1" y="179.8" transform="rotate(-90 189.1 179.8)">1</text>
<text x="192.3" y="175.1">2</text>
<text x="232.3" y="179.8" transform="rotate(-90 232.3 179.8)">1</text>
<text x="235.5" y="175.1">2</text>
</g>
<g font-size="1.3" fill="#939391">
<text x="203.2" y="161">C615</text>
<text x="245.1" y="161">C616</text>
<text x="203.7" y="168.6">DNP</text>
<text x="245.6" y="168.6">DNP</text>
</g>
</svg>
